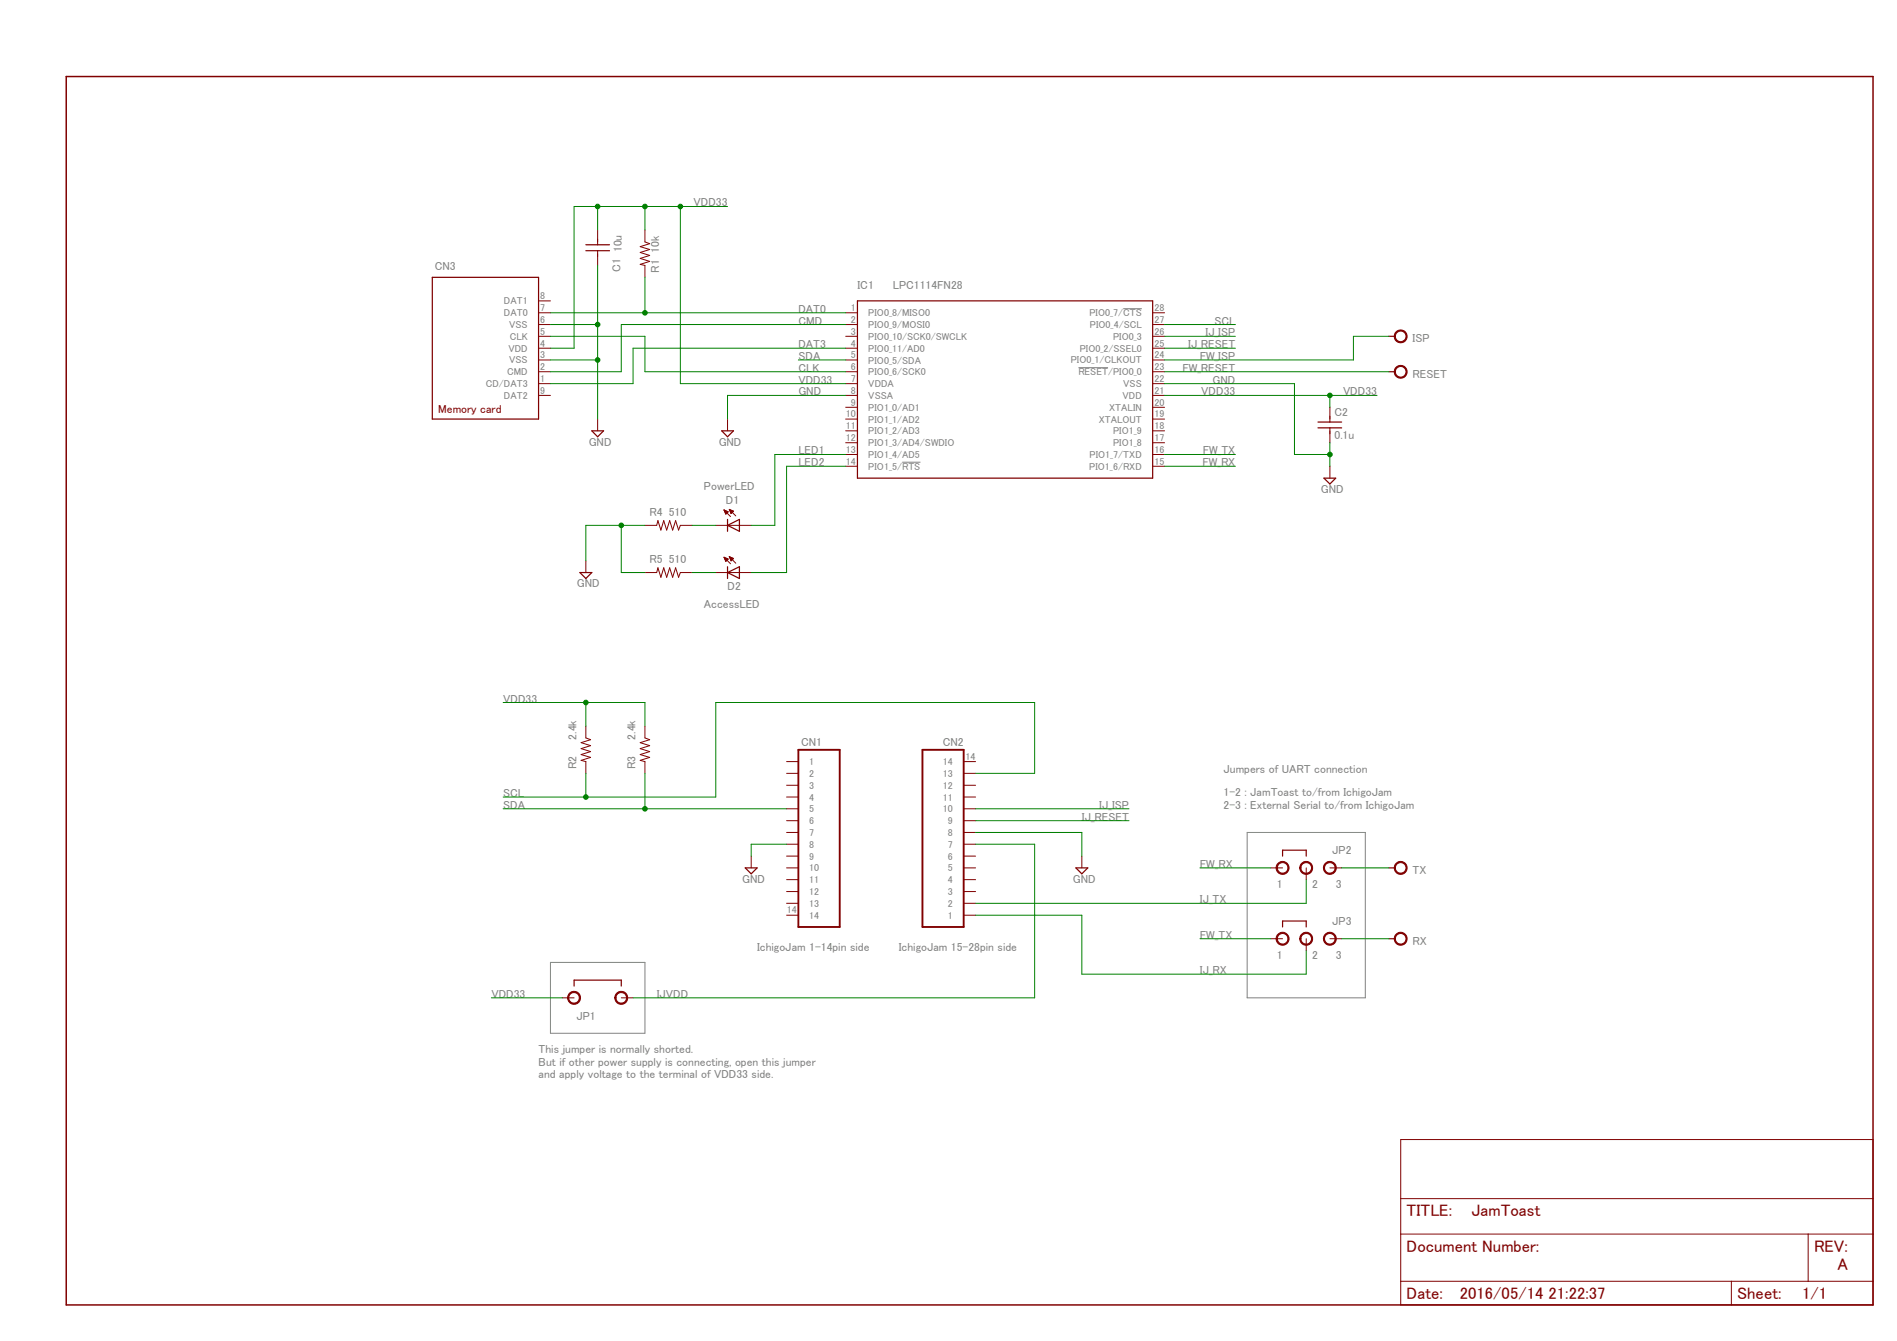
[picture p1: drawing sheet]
<svg xmlns="http://www.w3.org/2000/svg" width="297mm" height="210mm" viewBox="0 0 297 210" stroke-linecap="round" stroke-linejoin="round" font-family="sans-serif">
<path d="M168.9 57.6h4.6M175.9 48.3h2.9M141.3 72.3h2.8M195.3 130.3h18.5v25.9h-18.5zM86.2 150.6h14.8v11.1h-14.8z" fill="none" stroke="#808080" stroke-width=".16"/>
<path d="M10.4 12h282.9v192.3h-282.9z" fill="none" stroke="#800000" stroke-width=".23"/>
<g fill="none" stroke="#800000" stroke-width=".16">
<path d="M93.6 36v2.3M93.6 39.2v2.4M101 36v1.9l.7 .2-1.5 .5 1.5 .5-1.5 .4 1.5 .5-1.5 .4 1.5 .5-1.5 .5 .8 .2v1.8M84.3 54.5h1.9M84.3 56.3h1.9M84.3 58.2h1.9M84.3 49h1.9M84.3 50.8h1.9M84.3 52.6h1.9M84.3 47.1h1.9M132.4 54.5h1.9M132.4 56.3h1.9"/>
<path d="M132.4 58.2h1.9M132.4 49h1.9M132.4 50.8h1.9M132.4 52.6h1.9M180.5 54.5h1.9M180.5 56.3h1.9M180.5 58.2h1.9M180.5 49h1.9M180.5 50.8h1.9M180.5 52.6h1.9M84.3 60h1.9M84.3 61.9h1.9"/>
<path d="M93.6 65.6v1.8M113.4 79.8l1 1.1M113.4 79.8l.6 .3-.4 .4zM113.4 79.9h.1M113.4 79.9h.2M113.9 65.6v1.8M114.2 79.7l1 1.1M114.2 79.7l.7 .3M114.2 79.7l.3 .7 .4-.4M114.2 79.8h.1M114.3 79.9h.2M114.3 79.9h.4"/>
<path d="M132.4 73h1.9M132.4 60h1.9M132.4 61.9h1.9M132.4 63.8h1.9M132.4 65.6h1.9M132.4 67.4h1.9M132.4 69.3h1.9M132.4 71.1h1.9M180.5 73h1.9M180.5 60h1.9M180.5 61.9h1.9M180.5 63.8h1.9"/>
<path d="M180.5 65.6h1.9M180.5 67.4h1.9M180.5 69.3h1.9M180.5 71.1h1.9M208.2 63.8v2.3M208.2 67v2.3M208.2 73v1.8M91.7 87.8v1.8M101 89.6h1.8l.2-.7 .5 1.5 .4-1.5 .5 1.5 .5-1.5 .4 1.5 .5-1.5 .5 1.5 .2-.8h1.9M101 82.2h1.8l.2-.7 .5 1.5 .4-1.5 .5 1.5 .5-1.5 .4 1.5 .5-1.5 .5 1.5 .2-.8h1.9M112.1 89.6h5.5M112.1 82.2h5.5"/>
<path d="M113.4 87.2l1 1M113.4 87.2l.6 .3-.4 .4M113.4 87.2l.2 .7M113.4 87.3h.1M113.4 87.4h.3M113.5 80h.3M113.5 80.1h.5M113.5 87.5h.4M113.5 87.5h.5M113.5 80.2h.4M113.5 87.6h.4M113.6 80.2h.3"/>
<path d="M113.6 80.3h.2M113.6 87.7h.2M113.6 87.8h.1M113.6 80.4h.1M113.6 87.9h.1M114.2 87.1l1 1.1M114.2 87.1l.7 .3-.4 .4M114.2 87.1l.3 .7M114.2 87.1h.1M114.2 87.2h.2M114.3 87.3h.3M114.3 87.4h.5"/>
<path d="M114.3 80h.6M114.3 87.5h.5M114.4 80.1h.4M114.4 80.2h.3M114.4 87.5h.3M114.4 87.6h.2M114.4 80.2h.2M114.4 80.3h.1M114.4 87.7h.2M114.5 87.8h.1M91.7 113.7v1.8l.8 .3-1.5 .4 1.5 .5-1.5 .5 1.5 .4-1.5 .5 1.5 .5-1.5 .4 .7 .2v1.9M101 113.7v1.8l.7 .3-1.5 .4 1.5 .5-1.5 .5 1.5 .4-1.5 .5 1.5 .5-1.5 .4 .8 .2v1.9"/>
<path d="M123.2 119.2h1.8M150.9 119.2h1.9M117.6 134v1.8M123.2 139.6h1.8M123.2 137.7h1.8M123.2 135.8h1.8M123.2 134h1.8M123.2 132.1h1.8M123.2 130.3h1.8M123.2 128.5h1.8M123.2 126.6h1.8M123.2 124.8h1.8"/>
<path d="M123.2 122.9h1.8M123.2 121.1h1.8M150.9 139.6h1.9M150.9 137.7h1.9M150.9 135.8h1.9M150.9 134h1.9M150.9 132.1h1.9M150.9 130.3h1.9M150.9 128.5h1.9M150.9 126.6h1.9M150.9 124.8h1.9M150.9 122.9h1.9"/>
<path d="M150.9 121.1h1.9M169.4 134v1.8M199 135.8h1.8M204.5 135.8v1.9M208.2 135.8h1.9M88 156.2h1.9M97.3 156.2h1.8M123.2 143.3h1.8M123.2 141.4h1.8M150.9 143.3h1.9M150.9 141.4h1.9M199 146.9h1.8"/>
<path d="M204.5 146.9v1.9M208.2 146.9h1.9M219.3 178.4h74v25.9h-74zM219.3 193.2h74M219.3 187.6h74M283.1 193.2v7.4M219.3 200.6h74M271.1 200.6v3.7"/>
</g>
<path d="M125 117.4h6.5v27.7h-6.5zM144.4 117.4h6.5v27.7h-6.5z" fill="none" stroke="#800000" stroke-width=".3"/>
<g fill="none" stroke="#800000" stroke-width=".19">
<path d="M91.7 38.3h3.7M91.7 39.2h3.7M67.7 43.4h16.6v22.2h-16.6zM134.3 47.1h46.2v27.7h-46.2zM217.5 52.6h.9M217.5 58.2h.9M92.7 67.4h1.8l-.9 1zM113 67.4h1.9l-1 1zM206.4 66.1h3.7M206.4 67h3.7M207.3 74.8h1.8l-.9 1zM90.8 89.6h1.9l-1 1z"/>
<path d="M113.9 82.2l1.9-.9v1.9zM113.9 81.3v1.9M113.9 88.7v1.9M113.9 89.6l1.9-.9v1.9zM116.7 135.8h1.9l-1 1zM168.5 135.8h1.8l-.9 1zM200.8 134v-.9h3.7v.9M217.5 135.8h.9M89.9 154.3v-.9h7.4v.9M200.8 145.1v-.9h3.7v.9M217.5 146.9h.9"/>
</g>
<g fill="#800000" stroke="#800000" stroke-width=".16">
<path d="M207.4 135.3a1.01 1.01 0 0 1 1.6-.1 1.01 1.01 0 0 1-.4 1.6 1.01 1.01 0 0 1-1.4-1h.2a.83 .83 0 0 1 1.2-.7 .83 .83 0 0 1 .2 1.4 .83 .83 0 0 1-1.4-.4v-.3h-.2z" fill-rule="evenodd"/>
<path d="M203.7 135.3a1.01 1.01 0 0 1 1.6-.1 1.01 1.01 0 0 1-.4 1.6 1.01 1.01 0 0 1-1.4-1h.2a.84 .84 0 0 1 1.2-.6 .84 .84 0 0 1 .2 1.4 .84 .84 0 0 1-1.4-.5v-.3h-.2z" fill-rule="evenodd"/>
<path d="M200 135.3a1.02 1.02 0 0 1 1.6-.1 1.02 1.02 0 0 1-.4 1.6 1.02 1.02 0 0 1-1.4-1h.2a.83 .83 0 0 1 1.2-.7 .83 .83 0 0 1 .2 1.4 .83 .83 0 0 1-1.4-.4v-.3h-.2z" fill-rule="evenodd"/>
<path d="M207.6 146.2a1.01 1.01 0 0 1 1.5 .3 1.01 1.01 0 0 1-.6 1.4 1.01 1.01 0 0 1-1.3-1h.2a.83 .83 0 0 1 1.2-.7 .83 .83 0 0 1 .2 1.3 .83 .83 0 0 1-1.4-.3v-.3h-.2l.1-.3z" fill-rule="evenodd"/>
<path d="M203.7 146.4a1.01 1.01 0 0 1 1.6-.1 1.01 1.01 0 0 1-.4 1.6 1.01 1.01 0 0 1-1.4-1h.2a.84 .84 0 0 1 1.2-.6 .84 .84 0 0 1 .2 1.4 .84 .84 0 0 1-1.4-.5v-.3h-.2z" fill-rule="evenodd"/>
<path d="M200 146.4a1.02 1.02 0 0 1 1.6-.1 1.02 1.02 0 0 1-.4 1.6 1.02 1.02 0 0 1-1.4-1h.2a.83 .83 0 0 1 1.2-.7 .83 .83 0 0 1 .2 1.3 .83 .83 0 0 1-1.4-.3v-.3h-.2z" fill-rule="evenodd"/>
<path d="M218.5 52.1a1.01 1.01 0 0 1 1.6-.1 1.01 1.01 0 0 1-.4 1.6 1.01 1.01 0 0 1-1.4-1h.2a.84 .84 0 0 1 1.2-.7 .84 .84 0 0 1 .2 1.4 .84 .84 0 0 1-1.4-.4v-.3h-.2z" fill-rule="evenodd"/>
<path d="M218.5 57.6a1.01 1.01 0 0 1 1.6 0 1.01 1.01 0 0 1-.4 1.5 1.01 1.01 0 0 1-1.4-.9h.2a.84 .84 0 0 1 1.2-.8 .84 .84 0 0 1 .2 1.4 .84 .84 0 0 1-1.4-.4v-.2h-.2z" fill-rule="evenodd"/>
<path d="M218.5 135.3a1.01 1.01 0 0 1 1.6-.1 1.01 1.01 0 0 1-.4 1.6 1.01 1.01 0 0 1-1.4-1h.2a.84 .84 0 0 1 1.2-.7 .84 .84 0 0 1 .2 1.4 .84 .84 0 0 1-1.4-.4v-.3h-.2z" fill-rule="evenodd"/>
<path d="M218.5 146.4a1.01 1.01 0 0 1 1.6-.1 1.01 1.01 0 0 1-.4 1.6 1.01 1.01 0 0 1-1.4-1h.2a.84 .84 0 0 1 1.2-.7 .84 .84 0 0 1 .2 1.3 .84 .84 0 0 1-1.4-.3v-.3h-.2z" fill-rule="evenodd"/>
<path d="M89.3 155.4a1.02 1.02 0 0 1 1.5 .4 1.02 1.02 0 0 1-.7 1.4 1.02 1.02 0 0 1-1.2-1h.1a.83 .83 0 0 1 1.2-.8 .83 .83 0 0 1 .2 1.4 .83 .83 0 0 1-1.3-.4l-.1-.2h-.1l.1-.6z" fill-rule="evenodd"/>
<path d="M96.6 155.4a1.02 1.02 0 0 1 1.6 .3 1.02 1.02 0 0 1-.7 1.5 1.02 1.02 0 0 1-1.2-1h.2a.84 .84 0 0 1 1.2-.7 .84 .84 0 0 1 .1 1.4 .84 .84 0 0 1-1.3-.5v-.2h-.2v-.3z" fill-rule="evenodd"/>
</g>
<g fill="none" stroke="#008000" stroke-width=".16">
<path d="M93.6 32.3v3.7M101 32.3v3.7M106.5 32.3v27.7h25.9M113.9 32.3h-24v22.2h-3.7M86.2 50.8h7.4M86.2 56.3h7.4M86.2 52.6h14.8v5.6h31.4M86.2 49h46.2M93.6 41.6v24M101 43.4v5.6M125 56.3h7.4M132.4 50.8h-35.1v7.4h-11.1"/>
<path d="M132.4 54.5h-33.3v5.5h-12.9M182.4 50.8h11M182.4 52.6h11M182.4 54.5h11M182.4 58.2h35.1M217.5 52.6h-5.6v3.7h-29.5M132.4 61.9h-18.5v3.7M132.4 71.1h-11.1v11.1h-3.7M132.4 73h-9.2v16.6h-5.6M182.4 61.9h33.2M182.4 60h20.3v11.1h5.5M182.4 71.1h11"/>
<path d="M182.4 73h11M208.2 61.9v1.9M208.2 69.3v3.7M97.3 82.2v7.4h3.7M101 82.2h-9.3v5.6M108.4 82.2h3.7M108.4 89.6h3.7M78.8 110h22.2v3.7M91.7 110v3.7M78.8 126.6h44.4M91.7 121.1v3.7M101 121.1v5.5"/>
<path d="M123.2 132.1h-5.6v1.9M152.8 130.3h16.6v3.7M152.8 132.1h9.2v24.1h-62.9M152.8 126.6h24M152.8 128.5h24M152.8 121.1h9.2v-11.1h-49.9v14.8h-33.3M187.9 135.8h11.1M204.5 137.7v3.7h-51.7M210.1 135.8h7.4M76.9 156.2h11.1M152.8 143.3h16.6v9.2h35.1v-3.7M187.9 146.9h11.1"/>
<path d="M210.1 146.9h7.4"/>
</g>
<g fill="#008000" stroke="#008000" stroke-width=".16">
<circle cx="93.6" cy="56.3" r=".36"/>
<circle cx="93.6" cy="50.8" r=".36"/>
<circle cx="208.2" cy="71.1" r=".36"/>
<circle cx="97.3" cy="82.2" r=".36"/>
<circle cx="93.6" cy="32.3" r=".36"/>
<circle cx="101" cy="32.3" r=".36"/>
<circle cx="106.5" cy="32.3" r=".36"/>
<circle cx="208.2" cy="61.9" r=".36"/>
<circle cx="91.7" cy="110" r=".36"/>
<circle cx="101" cy="49" r=".36"/>
<circle cx="101" cy="126.6" r=".36"/>
<circle cx="91.7" cy="124.8" r=".36"/>
</g>
<g font-size="2.6" fill="#800000">
<text x="220.2" y="190.4">TITLE:</text>
<text x="230.4" y="190.4">JamToast</text>
<text x="220.2" y="195.9">Document Number:</text>
<text x="284" y="195.9">REV:</text>
<text x="220.2" y="203.3">Date:</text>
<text x="228.6" y="203.3">2016/05/14</text>
<text x="242.5" y="203.3">21:22:37</text>
<text x="272" y="203.3">Sheet:</text>
<text x="282.2" y="203.3">1/1</text>
<text x="287.7" y="198.7">A</text>
</g>
<g font-size="1.8" fill="#808080">
<text x="108.6" y="32.3">VDD33</text>
<text x="97.4" y="39.5" transform="rotate(-90 97.4 39.5)">10u</text>
<text x="103.2" y="39.6" transform="rotate(-90 103.2 39.6)">10k</text>
<text x="68.1" y="42.3">CN3</text>
<text x="97.2" y="42.6" transform="rotate(-90 97.2 42.6)">C1</text>
<text x="103.2" y="42.7" transform="rotate(-90 103.2 42.7)">R1</text>
<text x="134.3" y="45.3">IC1</text>
<text x="139.8" y="45.3">LPC1114FN28</text>
<text x="125" y="49">DAT0</text>
<text x="125" y="50.8">CMD</text>
<text x="188.8" y="52.7">IJ_ISP</text>
<text x="190.2" y="50.8">SCL</text>
<text x="221.2" y="53.6">ISP</text>
<text x="125" y="58.2">CLK</text>
<text x="125" y="54.5">DAT3</text>
<text x="125" y="56.3">SDA</text>
<text x="185.1" y="58.2">FW_RESET</text>
<text x="186" y="54.5">IJ_RESET</text>
<text x="187.9" y="56.3">FW_ISP</text>
<text x="221.2" y="59.1">RESET</text>
<text x="125" y="61.9">GND</text>
<text x="125" y="60">VDD33</text>
<text x="188.1" y="61.9">VDD33</text>
<text x="189.9" y="60">GND</text>
<text x="209" y="65.1">C2</text>
<text x="210.3" y="61.9">VDD33</text>
<text x="92.2" y="69.8">GND</text>
<text x="112.5" y="69.8">GND</text>
<text x="125" y="71.1">LED1</text>
<text x="188.4" y="71.1">FW_TX</text>
<text x="209" y="68.6">0.1u</text>
<text x="110.2" y="76.7">PowerLED</text>
<text x="125" y="73">LED2</text>
<text x="188.3" y="73">FW_RX</text>
<text x="206.8" y="77.1">GND</text>
<text x="101.7" y="80.8">R4</text>
<text x="104.7" y="80.8">510</text>
<text x="113.7" y="78.9">D1</text>
<text x="101.7" y="88.1">R5</text>
<text x="104.7" y="88.1">510</text>
<text x="90.3" y="91.9">GND</text>
<text x="110.2" y="95.2">AccessLED</text>
<text x="113.9" y="92.4">D2</text>
<text x="78.8" y="110">VDD33</text>
<text x="90.3" y="115.8" transform="rotate(-90 90.3 115.8)">2.4k</text>
<text x="99.5" y="115.8" transform="rotate(-90 99.5 115.8)">2.4k</text>
<text x="125.4" y="116.8">CN1</text>
<text x="147.6" y="116.8">CN2</text>
<text x="78.8" y="124.8">SCL</text>
<text x="90.3" y="120.3" transform="rotate(-90 90.3 120.3)">R2</text>
<text x="99.5" y="120.3" transform="rotate(-90 99.5 120.3)">R3</text>
<text x="191.6" y="121.1">Jumpers of UART connection</text>
<text x="191.6" y="124.7">1-2 : JamToast to/from IchigoJam</text>
<text x="78.8" y="126.6">SDA</text>
<text x="169.4" y="128.5">IJ_RESET</text>
<text x="172.1" y="126.6">IJ_ISP</text>
<text x="191.6" y="126.6">2-3 : External Serial to/from IchigoJam</text>
<text x="187.9" y="135.9">FW_RX</text>
<text x="208.6" y="133.6">JP2</text>
<text x="221.2" y="136.8">TX</text>
<text x="116.2" y="138.2">GND</text>
<text x="168" y="138.2">GND</text>
<text x="187.9" y="141.4">IJ_TX</text>
<text x="199.9" y="139">1</text>
<text x="205.5" y="139">2</text>
<text x="209.2" y="139">3</text>
<text x="118.5" y="148.8">IchigoJam 1-14pin side</text>
<text x="140.7" y="148.8">IchigoJam 15-28pin side</text>
<text x="187.9" y="146.9">FW_TX</text>
<text x="208.6" y="144.7">JP3</text>
<text x="221.2" y="147.9">RX</text>
<text x="187.9" y="152.5">IJ_RX</text>
<text x="199.9" y="150.1">1</text>
<text x="205.5" y="150.1">2</text>
<text x="209.2" y="150.1">3</text>
<text x="76.9" y="156.2">VDD33</text>
<text x="90.3" y="159.7">JP1</text>
<text x="102.8" y="156.2">IJVDD</text>
<text x="84.3" y="164.9">This jumper is normally shorted.</text>
<text x="84.3" y="166.8">But if other power supply is connecting, open this jumper</text>
<text x="84.3" y="168.8">and apply voltage to the terminal of VDD33 side.</text>
</g>
<text font-size="1.8" fill="#800000" x="68.6" y="64.7">Memory card</text>
<g font-size="1.6" fill="#808080">
<text x="78.9" y="47.7">DAT1</text>
<text x="84.6" y="46.8">8</text>
<text x="78.9" y="49.5">DAT0</text>
<text x="79.7" y="51.3">VSS</text>
<text x="79.8" y="53.2">CLK</text>
<text x="84.6" y="52.4">5</text>
<text x="84.6" y="50.5">6</text>
<text x="84.6" y="48.7">7</text>
<text x="133.2" y="48.7">1</text>
<text x="133.2" y="50.5">2</text>
<text x="133.2" y="52.4">3</text>
<text x="136" y="49.5">PIO0_8/MISO0</text>
<text x="136" y="51.4">PIO0_9/MOSI0</text>
<text x="136" y="53.2">PIO0_10/SCK0/SWCLK</text>
<text x="170.6" y="49.5">PIO0_7/CTS</text>
<text x="170.7" y="51.3">PIO0_4/SCL</text>
<text x="174.3" y="53.2">PIO0_3</text>
<text x="180.8" y="48.7">28</text>
<text x="180.8" y="50.5">27</text>
<text x="180.8" y="52.4">26</text>
<text x="79.4" y="58.7">CMD</text>
<text x="79.6" y="55">VDD</text>
<text x="79.7" y="56.9">VSS</text>
<text x="84.6" y="59.8">1</text>
<text x="84.6" y="57.9">2</text>
<text x="84.6" y="54.2">4</text>
<text x="84.6" y="56.1">3</text>
<text x="133.2" y="54.2">4</text>
<text x="133.2" y="56.1">5</text>
<text x="133.2" y="57.9">6</text>
<text x="133.2" y="59.8">7</text>
<text x="136" y="55.1">PIO0_11/AD0</text>
<text x="136" y="56.9">PIO0_5/SDA</text>
<text x="136" y="58.8">PIO0_6/SCK0</text>
<text x="167.7" y="56.9">PIO0_1/CLKOUT</text>
<text x="168.9" y="58.7">RESET/PIO0_0</text>
<text x="169.1" y="55">PIO0_2/SSEL0</text>
<text x="180.8" y="54.2">25</text>
<text x="180.8" y="56.1">24</text>
<text x="180.8" y="57.9">23</text>
<text x="180.8" y="59.8">22</text>
<text x="76.1" y="60.6">CD/DAT3</text>
<text x="78.9" y="62.4">DAT2</text>
<text x="84.6" y="61.6">9</text>
<text x="132.4" y="65.3">10</text>
<text x="133.2" y="61.6">8</text>
<text x="133.2" y="63.5">9</text>
<text x="136" y="60.6">VDDA</text>
<text x="136" y="62.4">VSSA</text>
<text x="136" y="64.3">PIO1_0/AD1</text>
<text x="173.7" y="64.3">XTALIN</text>
<text x="175.8" y="62.4">VDD</text>
<text x="175.9" y="60.6">VSS</text>
<text x="180.8" y="61.6">21</text>
<text x="180.8" y="63.5">20</text>
<text x="180.8" y="65.3">19</text>
<text x="132.4" y="67.2">11</text>
<text x="132.4" y="69">12</text>
<text x="132.4" y="70.9">13</text>
<text x="136" y="66.1">PIO1_1/AD2</text>
<text x="136" y="68">PIO1_2/AD3</text>
<text x="136" y="69.8">PIO1_3/AD4/SWDIO</text>
<text x="136" y="71.7">PIO1_4/AD5</text>
<text x="170.6" y="71.7">PIO1_7/TXD</text>
<text x="172" y="66.1">XTALOUT</text>
<text x="174.3" y="68">PIO1_9</text>
<text x="174.3" y="69.8">PIO1_8</text>
<text x="180.8" y="67.2">18</text>
<text x="180.8" y="69">17</text>
<text x="180.8" y="70.9">16</text>
<text x="132.4" y="72.7">14</text>
<text x="136" y="73.5">PIO1_5/RTS</text>
<text x="170.6" y="73.5">PIO1_6/RXD</text>
<text x="180.8" y="72.7">15</text>
<text x="126.7" y="119.8">1</text>
<text x="147.6" y="119.8">14</text>
<text x="151.2" y="119">14</text>
<text x="126.7" y="121.6">2</text>
<text x="126.7" y="123.5">3</text>
<text x="126.7" y="125.3">4</text>
<text x="147.6" y="125.3">11</text>
<text x="147.6" y="123.5">12</text>
<text x="147.6" y="121.6">13</text>
<text x="126.7" y="127.2">5</text>
<text x="126.7" y="129">6</text>
<text x="126.7" y="130.9">7</text>
<text x="147.6" y="127.2">10</text>
<text x="148.4" y="130.8">8</text>
<text x="148.4" y="129">9</text>
<text x="126.7" y="132.7">8</text>
<text x="126.7" y="134.6">9</text>
<text x="126.7" y="136.4">10</text>
<text x="148.4" y="136.4">5</text>
<text x="148.4" y="134.5">6</text>
<text x="148.4" y="132.7">7</text>
<text x="123.2" y="143">14</text>
<text x="126.7" y="138.3">11</text>
<text x="126.7" y="140.1">12</text>
<text x="126.7" y="142">13</text>
<text x="126.7" y="143.8">14</text>
<text x="148.4" y="143.8">1</text>
<text x="148.4" y="141.9">2</text>
<text x="148.4" y="140.1">3</text>
<text x="148.4" y="138.2">4</text>
</g>
</svg>
